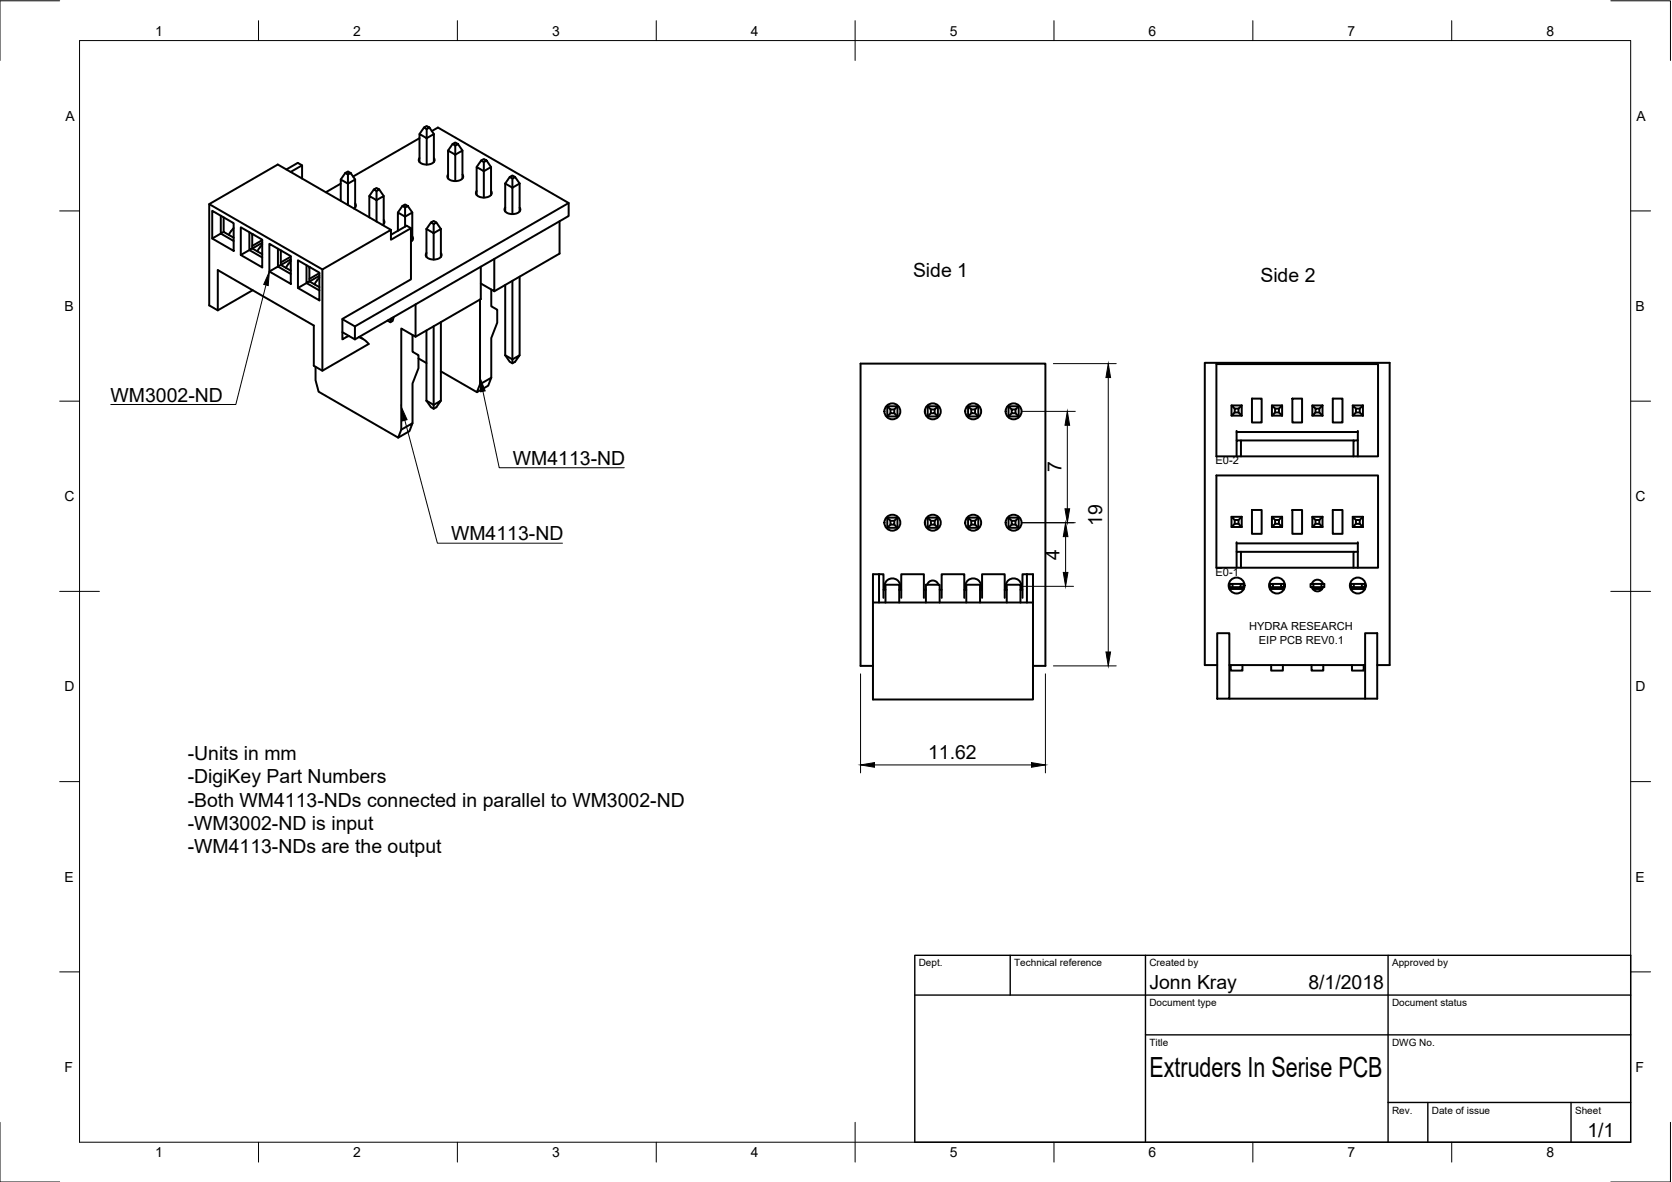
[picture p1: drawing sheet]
<svg xmlns="http://www.w3.org/2000/svg" width="420mm" height="297mm" viewBox="0 0 420 297" stroke-linecap="round" stroke-linejoin="round" font-family="sans-serif">
<!-- layer: Visible -->
<g fill="none" stroke="#000" stroke-width=".5">
<path d="M105.4 39.7a1.05 1.05 0 0 0 1 1.6l1.1 .1a1.44 1.44 0 0 0 1.7-1.4l-.2-.3M105.4 34.7l-16.7 9.7M106.5 32.1l-1.1 1.6M107.2 32.4v2.3l1.8-1v7M107.9 32.1l-.7 .3-.7-.3 .7-.4 .7 .4 1.1 1.6M108.5 32.9l1.6-.8 32.8 18.9v3.3l-53.7 31M113.7 36.2l-1.1 1.6M114.4 36.6v2.3l1.8-1.1v7M115.1 36.2l-.7 .4-.7-.4 .7-.4 .7 .4 1.1 1.6M52.6 51.3l28.4 16.4M53.3 53l5.4 3.1v6.9l-5.4-3.1zM53.3 59.9l2.2-1.2 3.2 1.9"/>
<path d="M55.5 54.2v4.5l.7-.4M56.2 54.6v3.7l2.5 1.4M58.7 57.3l-1.2 1.7M60.5 57.1l5.4 3.1v7l-5.4-3.1zM62.7 58.4v4.4l3.2-1.8M63.4 58.8v3.6l2.5 1.5M63.6 58.9l-.2 .1M72 42.6l2.8-1.7 1.1 .7v3.3M75.9 41.6l-2.9 1.6M85.6 50.5v-5.4l1.8 1.1v5.3M85.6 46.2l-3.7 2.1M86.8 43.5l-1.2 1.6"/>
<path d="M87.4 43.9v2.3l1.8-1.1v7M88.1 43.5l-.7 .4-.6-.4 .6-.4 .7 .4 1.1 1.6M89.2 51.1a.8 .8 0 0 1-.3 1.3M92.8 54.6v-5.3l1.8 1v5.4M93.9 47.6l-1.1 1.7M94.6 48v2.3l1.8-1v7M95.3 47.6l-.7 .4-.7-.4 .7-.4 .7 .4 1.1 1.7M96.4 55.3a.8 .8 0 0 1-.3 1.2M98.2 57.8l-28.4-16.5-17.2 10v25.4l2.1 1.3 8.8-5.1M101.1 51.8l-1.1 1.6M101.8 57v-2.6l-1.8-1v4.6M101.8 52.2v2.2l1.8-1v7"/>
<path d="M102.5 51.8l-.7 .4-.7-.4 .7-.4 .7 .4 1.1 1.6M103.3 57.3l-1.1-.6-4 2.3M103.6 59.4a.82 .82 0 0 1-.3 1.3M105.4 40.7v-7l1.8 1v6.7M107.2 57.5l1.8 1.1v6.6M107.2 57.5v7.1M108.3 55.9l-1.1 1.6M109 56.3l.7-.4 1.1 1.6-1.8 1.1zM109.7 55.9l-.7-.4-.7 .4 .7 .4M110.8 57.5v7.1M112.6 44.8v-7l1.8 1.1v6.6M112.6 43.9a1.05 1.05 0 0 0 1 1.5l1.1 .1a1.44 1.44 0 0 0 1.7-1.3l-.2-.3"/>
<path d="M119.8 49v-7l1.8 1v6.7M119.8 48a1.05 1.05 0 0 0 1 1.6h1a1.44 1.44 0 0 0 1.8-1.3l-.2-.3M120.9 40.3l-1.1 1.7M121.6 40.7v2.3l1.8-1v7M122.3 40.3l-.7 .4-.7-.4 .7-.3 .7 .3 1.1 1.7M127 46.1l1.8 1.1v6.6M127 46.1v7M127 52.2a1.05 1.05 0 0 0 1 1.5l1 .1a1.44 1.44 0 0 0 1.7-1.3l-.1-.3M128.1 44.5l-1.1 1.6M128.8 44.9l.6-.4 1.2 1.6-1.8 1.1zM129.4 44.5l-.6-.4-.7 .4 .7 .4M130.6 46.1v7"/>
<path d="M140.6 55.6v8.1l-16.4 9.5M142.9 51l-53.7 31v3.3l-3.2-1.8M54.7 78v-10.1l24.2 13.9v10.1l2.1 1.3 11.6-6.8-1.1-1-1.3-.7M60.5 64.1l2.2-1.3 3.2 1.9M65.3 62.2l-.6 1M65.9 60.4l-2.5 1.4M65.9 61.5l-.6 .7M67.7 61.3l5.4 3.1v6.9l-5.4-3.1zM67.7 68.2l2.1-1.2 3.3 1.9M69.8 62.5v4.5l.8-.4M70.6 62.9v3.7l2.5 1.4M70.7 63l-.1 .1"/>
<path d="M73.1 65.6l-1.2 1.7M73.1 65.2l-2.5 1.4M73.1 64.5l-2.5 1.4M74.9 65.4l5.4 3.1v7l-5.4-3.1zM74.9 72.4l2.1-1.3 3.3 1.9M77 66.7v4.4l3.3-1.8M77.7 67.1v3.6l2.6 1.5M77.9 67.2l-.2 .1M80.3 69.7l-1.3 1.8M80.3 68.6l-2.6 1.5M98.4 80l-.3 1-.7-.4M98.9 79.7l-.2 .9-.6 .4"/>
<path d="M104.4 76.5v8.1l-3.6-2v25.4l-.7 2-20-11.6-.8-2.9v-3.3M107.2 63.6a1.05 1.05 0 0 0 1 1.5l1 .1a1.44 1.44 0 0 0 1.7-1.3l-.1-.3M120.6 75.3v21.3l-.7 2-9.1-5.3M120.8 67v8.2l-16.4 9.4M123.5 72.8v4.2l1.4 .8v3.3l-1.4 3.9v9.9M124.2 65.1v8.1l-3.4-2M127 71.6v17.7M128.8 70.6v19.7l1.8-1-1.2 1.6-.6 .4-.7-.4-1.1-1.6M130.6 69.5v19.8M86 80.2l3.2 1.8M87.7 84.5l-1.7 .8v-5.2l17.3-9.9v-12.9l-5.1 2.9v-2.4l-17.2 9.9v25.5M90.3 84.6l.8 .5"/>
<path d="M103.7 84.2v4.2l1.5 .9v3.2l-1.5 3.9v9.9M105.2 90.1l2 1.1M107.2 83v17.7M109 82v19.7l1.8-1-1.1 1.6-.7 .4-.7-.4-1.1-1.6M110.8 81v19.7M120.6 96.6l2.9-1.7-.8 2-2.8 1.7M127 89.3l1.8 1v1M305.7 91.5h40.6v23.2h-40.6zM100.8 108l2.9-1.7-.8 2.1-2.8 1.6M107.2 100.7l1.8 1v1M223 102.1h2.5v2.6h-2.5zM223 102.1l.8 .8h.9l.8-.8"/>
<path d="M223.8 102.9v1h.9v-1M223.8 103.9l-.8 .8M224.7 103.9l.8 .8M233.1 102.1h2.6v2.6h-2.6zM233.1 102.1l.8 .8h1l.8-.8M233.9 102.9v1h1v-1M233.9 103.9l-.8 .8M234.9 103.9l.8 .8M243.3 102.1h2.5v2.6h-2.5zM243.3 102.1l.8 .8h.9l.8-.8M244.1 102.9v1h.9v-1M244.1 103.9l-.8 .8"/>
<path d="M245 103.9l.8 .8M253.4 102.1v2.6h2.6M253.4 102.1h2.6v2.6M253.4 102.1l.8 .8M254.2 103.9l-.8 .8M255.2 102.9h-1v1h1M256 102.1l-.8 .8v1l.8 .8M305.7 119.5h40.6v23.2h-40.6zM309.5 101.9v2.6M310.3 103.7h.9M310.7 108.3v2.4M310.7 108.6h30.5"/>
<path d="M311.2 102.7h-.9v1l-.8 .8h2.5M311.8 110.7h-1.1v4M312 101.9l-.8 .8v1l.8 .8M312 101.9h-2.5l.8 .8M312 101.9v2.6M314.6 100.2h2.4v6h-2.4zM319.6 101.9h2.6M320.4 102.7l-.8-.8v2.6M320.4 103.7h1M321.4 102.7h-1v1l-.8 .8h2.6M322.2 101.9l-.8 .8v1l.8 .8M322.2 101.9v2.6"/>
<path d="M324.8 100.2h2.4v6h-2.4zM329.8 101.9h2.5M330.6 102.7l-.8-.8v2.6M330.6 103.7h.9M331.5 102.7h-.9v1l-.8 .8h2.5M332.3 101.9l-.8 .8v1l.8 .8M332.3 101.9v2.6M334.9 100.2h2.5v6h-2.5zM339.9 101.9h2.6M340.1 110.7h-28.3v4M340.7 102.7l-.8-.8v2.6M340.7 103.7h1"/>
<path d="M341.2 108.3v2.4h-1.1v4M341.2 110.7v4M341.7 102.7h-1v1l-.8 .8h2.6M342.5 101.9l-.8 .8v1l.8 .8M342.5 101.9v2.6M223 130.1h2.5v2.5h-2.5zM223 130.1l.8 .8h.9l.8-.8M223.8 130.9v.9h.9v-.9M223.8 131.8l-.8 .8M224.7 131.8l.8 .8M233.1 130.1h2.6v2.5h-2.6zM233.1 130.1l.8 .8h1l.8-.8"/>
<path d="M233.9 130.9v.9h1v-.9M233.9 131.8l-.8 .8M234.9 131.8l.8 .8M243.3 130.1h2.5v2.5h-2.5zM243.3 130.1l.8 .8h.9l.8-.8M244.1 130.9v.9h.9v-.9M244.1 131.8l-.8 .8M245 131.8l.8 .8M253.4 130.1v2.5h2.6M253.4 130.1h2.6v2.5M253.4 130.1l.8 .8M254.2 131.8l-.8 .8"/>
<path d="M255.2 130.9h-1v.9h1M256 130.1l-.8 .8v.9l.8 .8M309.5 129.9v2.5M310.3 131.6h.9M310.7 136.3v2.4M310.7 136.6h30.5M311.2 130.7h-.9v.9l-.8 .8h2.5M311.8 138.7h-1.1v4M312 129.9l-.8 .8v.9l.8 .8M312 129.9h-2.5l.8 .8M312 129.9v2.5M314.6 128.2h2.4v6h-2.4z"/>
<path d="M319.6 129.9h2.6M320.4 130.7l-.8-.8v2.5M320.4 131.6h1M321.4 130.7h-1v.9l-.8 .8h2.6M322.2 129.9l-.8 .8v.9l.8 .8M322.2 129.9v2.5M324.8 128.2h2.4v6h-2.4zM329.8 129.9h2.5M330.6 130.7l-.8-.8v2.5M330.6 131.6h.9M331.5 130.7h-.9v.9l-.8 .8h2.5M332.3 129.9l-.8 .8v.9l.8 .8"/>
<path d="M332.3 129.9v2.5M334.9 128.2h2.5v6h-2.5zM339.9 129.9h2.6M340.1 138.7h-28.3v4M340.7 130.7l-.8-.8v2.5M340.7 131.6h1M341.2 136.3v2.4h-1.1v4M341.2 138.7v4M341.7 130.7h-1v.9l-.8 .8h2.6M342.5 129.9l-.8 .8v.9l.8 .8M342.5 129.9v2.5M219.4 151.4h40.2"/>
<path d="M220.9 144.3h-1.5v31.5h40.2v-31.5h-1.5M220.9 144.3h1.1v5.9M220.9 144.3v7.1M222 148.2h.5M222.5 151.4v-4.5h3.5v4.5M226 148.2h.5M226 148.2a2 2 0 0 0-1.8-2.8 2 2 0 0 0-1.8 2.8M226.5 150.2v-5.9h5.7v5.9M232.2 148.2h.5M232.7 151.4v-4.5h3.4v4.5M235.8 146.9a1.47 1.47 0 0 0-1.4-1 1.47 1.47 0 0 0-1.4 1M236.1 148.2h.5"/>
<path d="M236.6 150.2v-5.9h5.7v5.9M242.3 148.2h.5M242.8 151.4v-4.5h3.5v4.5M246.3 148.2h.5M246.4 148.2a2 2 0 0 0-1.8-2.8 2 2 0 0 0-1.9 2.8M246.8 150.2v-5.9h5.7v5.9M252.5 148.2h.5M253 151.4v-4.5h3.4v4.5M256.4 148.2h.5M256.5 148.2a2 2 0 0 0-1.8-2.8 2 2 0 0 0-1.8 2.8M258.1 144.3h-1.2v5.9M258.1 144.3v7.1"/>
<path d="M305.9 159.1h3v16.5h-3zM308.9 148h3.6M309 148v-.4h2.8v-.9h.7v1.3M309 147.6v-.9h.7v.9M309.7 146.7h2.1M311.8 147.6h.7M319.1 148h3.6M319.9 146.7h-.7v1.3M319.9 146.7v.9h-.7M319.9 146.7h2.7v.9h-.7v-.9M319.9 147.6h2M322.6 147.6v.4"/>
<path d="M329.3 146.7h.7v.9h-.7zM329.6 147.6a1.47 1.47 0 0 0 1.5 1 1.47 1.47 0 0 0 1.4-1M329.6 146.7a1.47 1.47 0 0 1 1.5-1 1.47 1.47 0 0 1 1.4 1M329.9 148h2.3M330 146.7h2.8v.9h-.7v-.9M330 147.6h2.1M339.4 148h3.6M340.2 146.7h-.7v1.3M340.2 146.7v.9h-.7M340.2 146.7h2.7v.9h-.7v-.9M340.2 147.6h2M342.9 147.6v.4"/>
<path d="M343 159.1h3.1v16.5h-3.1zM219.4 167.3h-3.2v-75.9h46.5v75.9h-3.1M305.9 167.1h-3.1v-75.9h46.4v75.9h-3.1M308.9 175.6h34.1M308.9 167.1h34.1M309.3 167.1v1.4h2.9v-1.4M319.4 167.1v1.4h3v-1.4M329.6 167.1v1.4h2.9v-1.4M339.7 167.1v1.4h3v-1.4"/>
<circle cx="224.2" cy="103.4" r="2"/>
<circle cx="234.4" cy="103.4" r="2"/>
<circle cx="244.6" cy="103.4" r="2"/>
<circle cx="254.7" cy="103.4" r="2"/>
<circle cx="224.2" cy="131.4" r="2"/>
<circle cx="234.4" cy="131.4" r="2"/>
<circle cx="244.6" cy="131.4" r="2"/>
<circle cx="254.7" cy="131.4" r="2"/>
<circle cx="310.7" cy="147.1" r="2"/>
<circle cx="320.9" cy="147.1" r="2"/>
<circle cx="341.2" cy="147.1" r="2"/>
</g>
<!-- layer: Border -->
<g fill="none" stroke="#000" stroke-width=".25">
<path d="M15 .2h-15v15M20 10.2h389.8v276.8h-389.8zM65 5.2v5M114.9 5.2v5M164.9 5.2v5M214.9 5.2v10M264.9 5.2v5M314.8 5.2v5M364.8 5.2v5M404.8 .2h15v15M15 53h5M409.8 53h5"/>
<path d="M15 100.8h5M409.8 100.8h5M15 148.6h10M404.8 148.6h10M15 196.4h5M409.8 196.4h5M15 244.2h5M409.8 244.2h5M0 282v15h15M65 287v5M114.9 287v5M164.9 287v5"/>
<path d="M214.9 282v10M264.9 287v5M314.8 287v5M364.8 287v5M419.8 282v15h-15"/>
</g>
<!-- layer: TitleBlock -->
<path d="M229.9 240.1h179.9v46.9h-179.9zM229.9 250.1h179.9M253.9 240.1v10M287.8 240.1v46.9M348.8 240.1v46.9M287.8 260.1h122M348.8 277.1h61M358.8 277.1v9.9M394.8 277.1v9.9" fill="none" stroke="#000" stroke-width=".35"/>
<!-- layer: Dimensions -->
<path d="M264.7 91.4h15.8M278.5 94.9v68.9M256.7 103.4h13.5M268.2 106.9v21M256.7 131.4h13.5M267.8 134.9v9M256.7 147.4h13.1M216.2 169.3v24.9M262.7 169.3v24.9M264.7 167.3h15.8M219.7 192.2h39.5" fill="none" stroke="#000" stroke-width=".25"/>
<path d="M278.5 91.4l.6 3.5h-1.2zM268.2 103.4l.6 3.5h-1.2zM267.8 131.4l.6 3.5h-1.2zM267.6 127.9h1.2l-.6 3.5zM267.2 143.9h1.2l-.6 3.5zM277.9 163.8h1.2l-.6 3.5zM216.2 192.2l3.5-.6v1.2zM259.2 191.6l3.5 .6-3.5 .6z" fill="#000" stroke="#000" stroke-width=".25"/>
<!-- layer: Annotations -->
<path d="M67.7 68.2l-.3 3.6-1.1-.3zM120.6 94.9l1.3 3.3-1.1 .3zM100.8 102.2l1.5 3.3-1.1 .3z" fill="#000" stroke="#000" stroke-width=".25"/>
<path d="M66.8 71.6l-7.5 30.1h-31.5M121.4 98.3l4.1 19.2h31.4M101.7 105.6l8.2 30.9h31.4" fill="none" stroke="#000" stroke-width=".25"/>
<text font-size="7" x="288.8" y="270.6">Extruders In Serise PCB</text>
<g font-size="4.9">
<text x="229.4" y="69.7">Side 1</text>
<text x="316.7" y="70.8">Side 2</text>
<text x="27.8" y="101">WM3002-ND</text>
<text x="128.9" y="116.8">WM4113-ND</text>
<text x="266.7" y="118.7" transform="rotate(-90 266.7 118.7)">7</text>
<text x="113.4" y="135.8">WM4113-ND</text>
<text x="276.9" y="132.2" transform="rotate(-90 276.9 132.2)">19</text>
<text x="266.3" y="140.6" transform="rotate(-90 266.3 140.6)">4</text>
<text x="47.2" y="191">-Units in mm</text>
<text x="233.2" y="190.7">11.62</text>
<text x="47.2" y="196.9">-DigiKey Part Numbers</text>
<text x="47.2" y="202.7">-Both WM4113-NDs connected in parallel to WM3002-ND</text>
<text x="47.2" y="208.6">-WM3002-ND is input</text>
<text x="47.2" y="214.4">-WM4113-NDs are the output</text>
<text x="288.8" y="248.6">Jonn Kray</text>
<text x="328.8" y="248.6">8/1/2018</text>
<text x="398.9" y="285.7">1/1</text>
</g>
<g font-size="3.5">
<text x="39" y="8.9">1</text>
<text x="88.8" y="8.9">2</text>
<text x="138.7" y="8.9">3</text>
<text x="188.6" y="8.9">4</text>
<text x="238.7" y="8.9">5</text>
<text x="288.6" y="8.9">6</text>
<text x="338.6" y="8.9">7</text>
<text x="388.6" y="8.9">8</text>
<text x="16.4" y="30.4">A</text>
<text x="411.2" y="30.4">A</text>
<text x="16.2" y="78.2">B</text>
<text x="411" y="78.2">B</text>
<text x="16.2" y="126">C</text>
<text x="411" y="126">C</text>
<text x="16.2" y="173.8">D</text>
<text x="411" y="173.8">D</text>
<text x="16.2" y="221.6">E</text>
<text x="411" y="221.6">E</text>
<text x="16.2" y="269.4">F</text>
<text x="411" y="269.4">F</text>
<text x="39" y="290.8">1</text>
<text x="88.8" y="290.8">2</text>
<text x="138.7" y="290.8">3</text>
<text x="188.6" y="290.8">4</text>
<text x="238.7" y="290.8">5</text>
<text x="288.6" y="290.8">6</text>
<text x="338.6" y="290.8">7</text>
<text x="388.6" y="290.8">8</text>
</g>
<g font-size="2.8">
<text x="305.5" y="116.7">E0-2</text>
<text x="305.5" y="144.7">E0-1</text>
<text x="313.9" y="158.4">HYDRA RESEARCH</text>
<text x="316.3" y="161.8">EIP PCB REV0.1</text>
</g>
<g font-size="2.5">
<text x="230.9" y="242.9">Dept.</text>
<text x="254.9" y="242.9">Technical reference</text>
<text x="288.8" y="242.9">Created by</text>
<text x="349.8" y="242.9">Approved by</text>
<text x="288.8" y="252.9">Document type</text>
<text x="349.8" y="252.9">Document status</text>
<text x="288.8" y="262.9">Title</text>
<text x="349.8" y="262.9">DWG No.</text>
<text x="349.8" y="279.8">Rev.</text>
<text x="359.8" y="279.8">Date of issue</text>
<text x="395.8" y="279.8">Sheet</text>
</g>
</svg>
